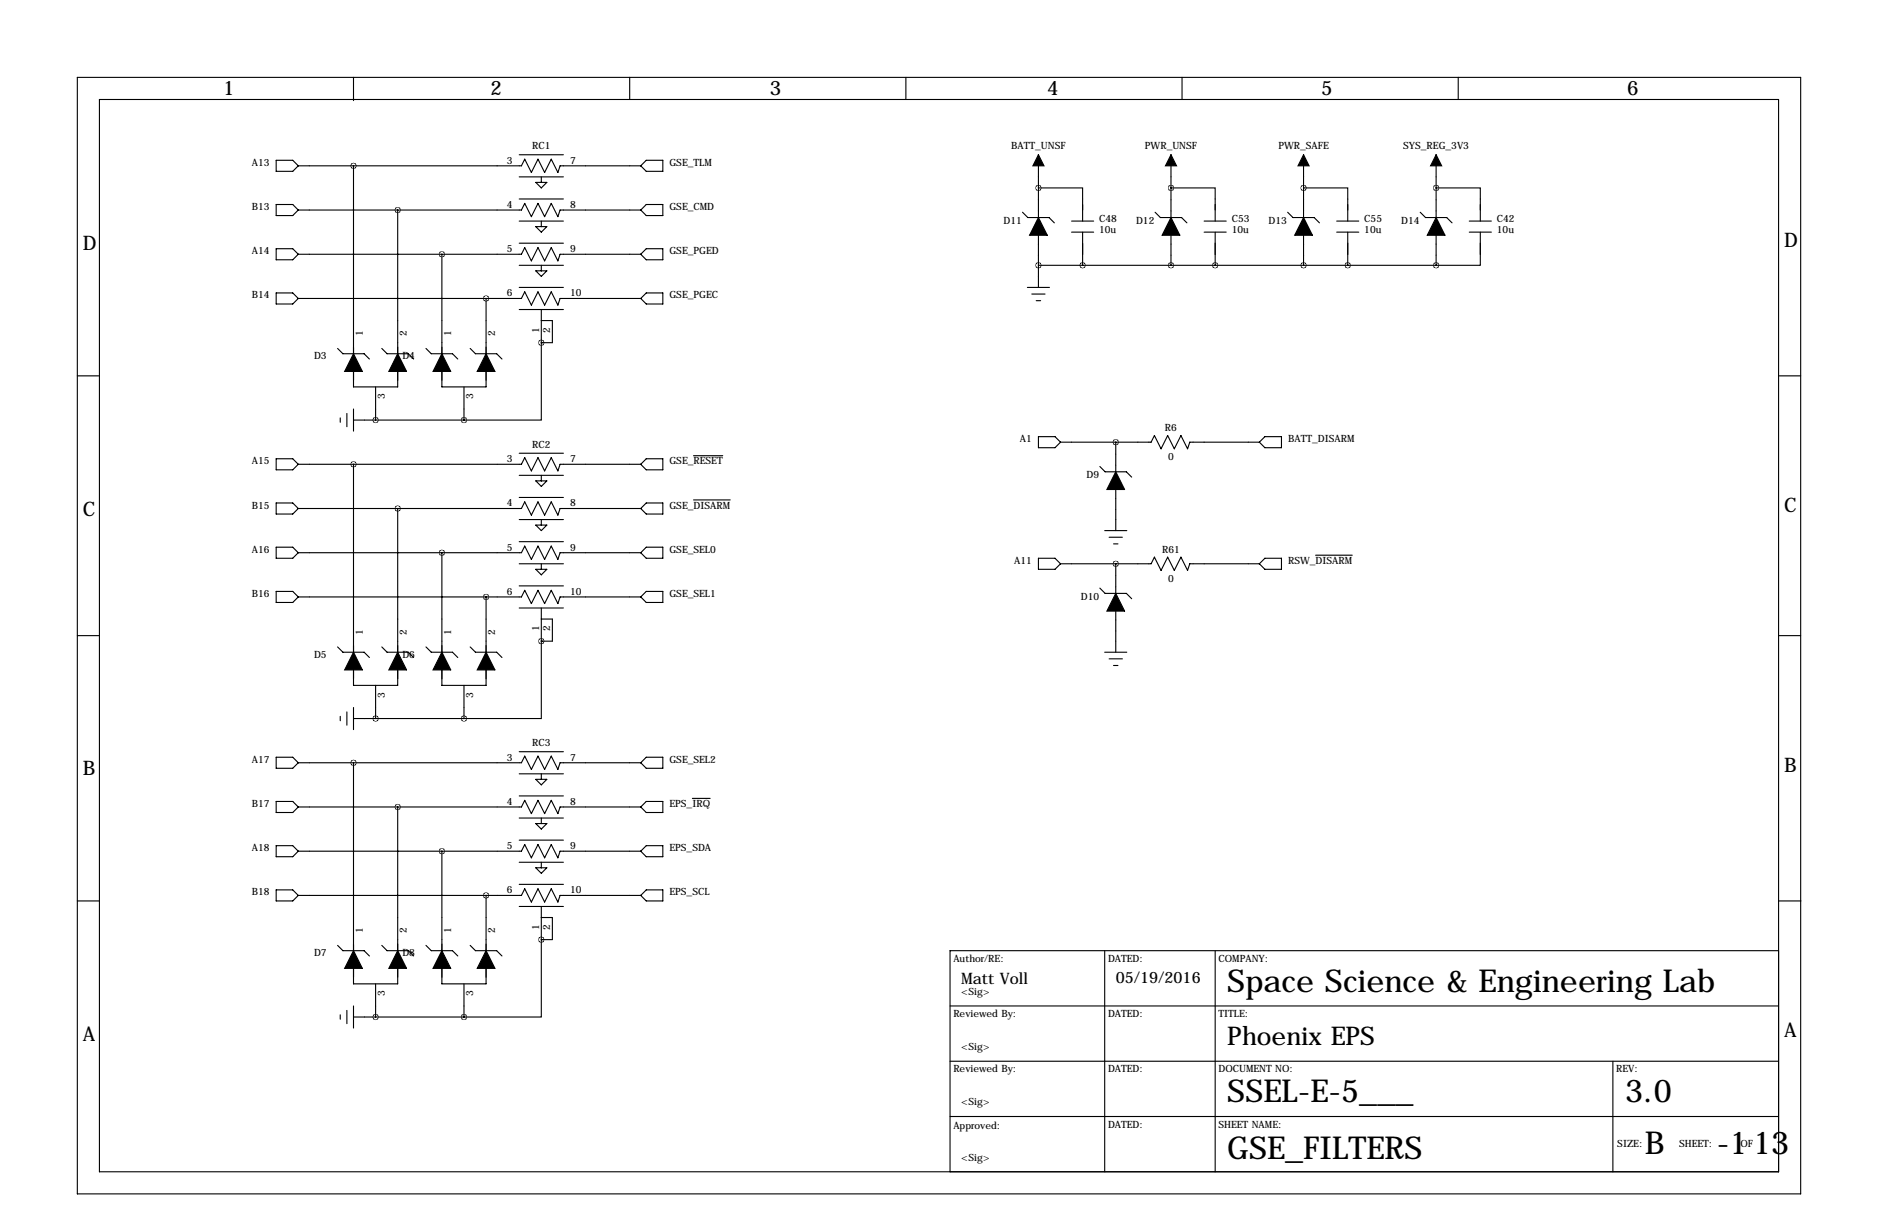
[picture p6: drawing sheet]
<svg xmlns="http://www.w3.org/2000/svg" width="432mm" height="279mm" viewBox="0 0 432 279" stroke-linecap="round" stroke-linejoin="round" font-family="sans-serif">
<g fill="none" stroke="#000" stroke-width=".25">
<path d="M17.8 17.8h396.2v256.5h-396.2zM81.3 17.8v5.3M144.8 17.8v5.1M208.3 17.8v5.1M271.8 17.8v5.1M335.3 17.8v5.1M22.9 22.9h386v246.3h-386zM63.5 36.8h3.8l1.3 1.3-1.3 1.3h-3.8zM68.6 38.1h51.3l.7-1.5 1.6 3 1.5-3 1.5 3 1.5-3 1.6 3 .5-1.5h18.5M81.3 38.1v50.8h10.1v-40.6M119.4 35.6h10.1M147.3 38.1l1.3-1.3h3.8v2.6h-3.8z"/>
<path d="M238.8 35.6v14.4M269.2 35.6v14.4M299.7 35.6v14.4M330.2 35.6v14.4M63.5 47h3.8l1.3 1.3-1.3 1.2h-3.8zM63.5 57.2h3.8l1.3 1.2-1.3 1.3h-3.8zM68.6 58.4h51.3l.7-1.5 1.6 3 1.5-3 1.5 3 1.5-3 1.6 3 .5-1.5h18.5M68.6 48.3h51.3l.7-1.6 1.6 3.1 1.5-3.1 1.5 3.1 1.5-3.1 1.6 3.1 .5-1.5h18.5M101.6 58.4v30.5h10.2v-20.3M119.4 50.8h10.1M119.4 40.6h10.1M119.4 55.9h10.1"/>
<path d="M119.4 45.7h10.1M123.2 41.9h2.5l-1.2 1.3zM123.2 52.1h2.5l-1.2 1.2zM124.5 40.6v1.3M124.5 50.8v1.3M147.3 48.3l1.3-1.3h3.8v2.5h-3.8zM147.3 58.4l1.3-1.2h3.8v2.5h-3.8zM235.1 48.8l1.2 1.2h4.9l1.2 1.2M238.8 43.2h10.1v7.6M238.8 54.1v11.9M246.4 50.8h5.1M246.4 53.3h5.1"/>
<path d="M248.9 53.3v7.7M265.6 48.8l1.2 1.2h4.9l1.2 1.2M269.2 43.2h10.2v7.6M269.2 54.1v6.9M276.9 50.8h5M276.9 53.3h5M279.4 53.3v7.7M296.1 48.8l1.2 1.2h4.9l1.2 1.2M299.7 43.2h10.2v7.6M299.7 54.1v6.9M307.3 50.8h5.1M307.3 53.3h5.1"/>
<path d="M309.9 53.3v7.7M326.5 48.8l1.3 1.2h4.8l1.3 1.2M330.2 43.2h10.2v7.6M330.2 54.1v6.9M337.8 50.8h5.1M337.8 53.3h5.1M340.4 53.3v7.7h-10.2M63.5 67.3h3.8l1.3 1.3-1.3 1.2h-3.8zM68.6 68.6h51.3l.7-1.5 1.6 3 1.5-3 1.5 3 1.5-3 1.6 3 .5-1.5h18.5M119.4 66h10.1M119.4 71.1h10.1M119.4 61h10.1"/>
<path d="M123.2 62.2h2.5l-1.2 1.3zM124.5 78.7h.1M124.5 78.7v17.8h-17.8M124.5 73.7h2.5v5h-2.5M124.5 61v1.2M124.5 71.1v7.6M148.6 67.3h3.8v2.5h-3.8l-1.3-1.2zM236.2 66h5.1M237.2 67.6h3.1M238.3 69.1h1M238.8 61h91.4M17.8 86.4h5.1"/>
<path d="M77.6 80.1l1.2 1.2h4.9l1.2 1.2M78.2 96v1M79.8 95v3M81.3 94v5.1M81.3 96.5h25.4M86.4 88.9v7.6M87.8 80.1l1.2 1.2h4.9l1.2 1.2M97.9 80.1l1.3 1.2h4.8l1.3 1.2M106.7 88.9v7.6M108.1 80.1l1.2 1.2h4.9l1.2 1.2M408.9 86.4h5.1M63.5 105.4h3.8l1.3 1.3-1.3 1.2h-3.8z"/>
<path d="M63.5 115.6h3.8l1.3 1.2-1.3 1.3h-3.8zM68.6 106.7h51.3l.7-1.5 1.6 3 1.5-3 1.5 3 1.5-3 1.6 3 .5-1.5h18.5M68.6 116.8h51.3l.7-1.5 1.6 3.1 1.5-3.1 1.5 3.1 1.5-3.1 1.6 3.1 .5-1.6h18.5M81.3 106.7v50.8h10.1v-40.7M119.4 109.2h10.1M119.4 104.1h10.1M119.4 119.4h10.1M119.4 114.3h10.1M123.2 110.5h2.5l-1.2 1.3zM124.5 109.2v1.3M124.5 119.4v1.3M148.6 105.4h3.8v2.5h-3.8l-1.3-1.2z"/>
<path d="M148.6 115.6h3.8v2.5h-3.8l-1.3-1.3zM159.5 104.7h6.7M159.5 114.9h8.4M238.8 100.3h3.8l1.2 1.3-1.2 1.3h-3.8zM243.8 101.6h20.9l.7-1.5 1.6 3 1.5-3 1.5 3 1.5-3 1.5 3 .6-1.5h16M252.9 107.2l1.2 1.2h4.9l1.2 1.2M256.5 101.6v6.8M256.5 112.5v9.4M289.6 101.6l1.2-1.3h3.8v2.6h-3.8zM63.5 125.7h3.8l1.3 1.3-1.3 1.3h-3.8zM63.5 135.9h3.8l1.3 1.3-1.3 1.2h-3.8zM68.6 137.2h51.3l.7-1.6 1.6 3.1 1.5-3.1 1.5 3.1 1.5-3.1 1.6 3.1 .5-1.5h18.5"/>
<path d="M68.6 127h51.3l.7-1.5 1.6 3 1.5-3 1.5 3 1.5-3 1.6 3 .5-1.5h18.5M101.6 127v30.5h10.2v-20.3M119.4 134.6h10.1M119.4 139.7h10.1M119.4 124.5h10.1M119.4 129.5h10.1M123.2 120.7h2.5l-1.2 1.2zM123.2 130.8h2.5l-1.2 1.3zM124.5 129.5v1.3M124.5 139.7v7.6M147.3 137.2l1.3-1.3h3.8v2.5h-3.8zM148.6 125.7h3.8v2.6h-3.8l-1.3-1.3z"/>
<path d="M238.8 128.3h3.8l1.2 1.2-1.2 1.3h-3.8zM243.8 129.5h20.9l.7-1.5 1.6 3.1 1.5-3.1 1.5 3.1 1.5-3.1 1.5 3.1 .6-1.6h16M252.9 135.1l1.2 1.2h4.9l1.2 1.3M254 121.9h5.1M255 123.4h3.1M256 125h1M256.5 129.5v6.8M289.6 129.5l1.2-1.2h3.8v2.5h-3.8zM302.5 127.6h8.4M17.8 146h5.1M77.6 148.6l1.2 1.3h4.9l1.2 1.2M86.4 157.5v7.6"/>
<path d="M87.8 148.6l1.2 1.3h4.9l1.2 1.2M97.9 148.6l1.3 1.3h4.8l1.3 1.2M106.7 157.5v7.6M108.1 148.6l1.2 1.3h4.9l1.2 1.2M124.5 147.3h.1M124.5 147.3v17.8h-17.8M124.5 142.2h2.5v5.1h-2.5M254 149.9h5.1M255 151.4h3.1M256 152.9h1M256.5 140.4v9.5M408.9 146h5.1"/>
<path d="M63.5 174h3.8l1.3 1.3-1.3 1.2h-3.8zM68.6 175.3h51.3l.7-1.6 1.6 3.1 1.5-3.1 1.5 3.1 1.5-3.1 1.6 3.1 .5-1.5h18.5M78.2 164.6v1M79.8 163.6v3M81.3 162.6v5M81.3 175.3v50.8h10.1v-40.7M81.3 165.1h25.4M119.4 177.8h10.1M119.4 172.7h10.1M123.2 179.1h2.5l-1.2 1.2zM124.5 177.8v1.3M147.3 175.3l1.3-1.3h3.8v2.5h-3.8z"/>
<path d="M63.5 184.1h3.8l1.3 1.3-1.3 1.3h-3.8zM63.5 194.3h3.8l1.3 1.3-1.3 1.2h-3.8zM68.6 195.6h51.3l.7-1.5 1.6 3 1.5-3 1.5 3 1.5-3 1.6 3 .5-1.5h18.5M68.6 185.4h51.3l.7-1.5 1.6 3 1.5-3 1.5 3 1.5-3 1.6 3 .5-1.5h18.5M101.6 195.6v30.5h10.2v-20.4M119.4 193h10.1M119.4 198.1h10.1M119.4 188h10.1M119.4 182.9h10.1M123.2 189.2h2.5l-1.2 1.3zM123.2 199.4h2.5l-1.2 1.3zM124.5 188v1.2"/>
<path d="M124.5 198.1v1.3M147.3 195.6l1.3-1.3h3.8v2.5h-3.8zM148.6 184.1h3.8v2.6h-3.8l-1.3-1.3zM159.2 183.4h4.1M17.8 207h5.1M63.5 204.5h3.8l1.3 1.2-1.3 1.3h-3.8zM68.6 205.7h51.3l.7-1.5 1.6 3.1 1.5-3.1 1.5 3.1 1.5-3.1 1.6 3.1 .5-1.6h18.5M77.6 217.2l1.2 1.2h4.9l1.2 1.3M87.8 217.2l1.2 1.2h4.9l1.2 1.3M97.9 217.2l1.3 1.2h4.8l1.3 1.3M108.1 217.2l1.2 1.2h4.9l1.2 1.3M119.4 203.2h10.1"/>
<path d="M119.4 208.3h10.1M124.5 215.9h.1M124.5 215.9v17.8h-17.8M124.5 208.3v7.6M124.5 210.8h2.5v5.1h-2.5M147.3 205.7l1.3-1.2h3.8v2.5h-3.8zM254 218.4v50.8M279.4 218.4v50.8M408.9 207h5.2M408.9 218.4h-190.5v50.8M78.2 233.2v1M79.8 232.2v3"/>
<path d="M81.3 231.1v5.1M81.3 233.7h25.4M86.4 226.1v7.6M106.7 226.1v7.6M218.4 231.1h190.5M218.4 256.5h190.5M218.4 243.8h190.5M370.8 243.8v25.4"/>
</g>
<g fill="#000" stroke="#000" stroke-width=".25">
<path d="M238.8 35.6l1.2 2.5h-2.5zM269.2 35.6l1.3 2.5h-2.5zM299.7 35.6l1.3 2.5h-2.6zM330.2 35.6l1.3 2.5h-2.6zM238.8 50l2 4.1h-4.1zM269.2 50l2.1 4.1h-4.1zM299.7 50l2.1 4.1h-4.1zM330.2 50l2 4.1h-4zM81.3 81.3l2 4h-4.1zM91.4 81.3l2.1 4h-4.1zM101.6 81.3l2 4h-4zM111.8 81.3l2 4h-4.1z"/>
<path d="M256.5 108.4l2.1 4.1h-4.1zM81.3 149.9l2 4h-4.1zM91.4 149.9l2.1 4h-4.1zM101.6 149.9l2 4h-4zM111.8 149.9l2 4h-4.1zM256.5 136.3l2.1 4.1h-4.1zM81.3 218.4l2 4.1h-4.1zM91.4 218.4l2.1 4.1h-4.1zM101.6 218.4l2 4.1h-4zM111.8 218.4l2 4.1h-4.1z"/>
</g>
<path d="M124.4 78.7a.05 .05 0 0 0 .1 0 .05 .05 0 0 0-.1 0zM111.7 68.6a.05 .05 0 0 0 .1 0 .05 .05 0 0 0-.1 0zM91.4 48.3a.05 .05 0 0 0 .1 0 .05 .05 0 0 0-.1 0zM81.2 38.1a.05 .05 0 0 0 .1 0 .05 .05 0 0 0-.1 0zM86.3 96.5a.05 .05 0 0 0 .1 0 .05 .05 0 0 0-.1 0zM106.6 96.5a.05 .05 0 0 0 .1 0 .05 .05 0 0 0-.1 0zM124.4 147.3a.05 .05 0 0 0 .1 0 .05 .05 0 0 0-.1 0zM111.7 137.2a.05 .05 0 0 0 .1 0 .05 .05 0 0 0-.1 0zM91.4 116.8a.05 .05 0 0 0 .1 0 .05 .05 0 0 0-.1 0zM81.2 106.7a.05 .05 0 0 0 .1 0 .05 .05 0 0 0-.1 0zM86.3 165.1a.05 .05 0 0 0 .1 0 .05 .05 0 0 0-.1 0zM106.6 165.1a.05 .05 0 0 0 .1 0 .05 .05 0 0 0-.1 0zM124.4 215.9a.05 .05 0 0 0 .1 0 .05 .05 0 0 0-.1 0zM111.7 205.7a.05 .05 0 0 0 .1 0 .05 .05 0 0 0-.1 0zM91.4 185.4a.05 .05 0 0 0 .1 0 .05 .05 0 0 0-.1 0zM81.2 175.3a.05 .05 0 0 0 .1 0 .05 .05 0 0 0-.1 0zM86.3 233.7a.05 .05 0 0 0 .1 0 .05 .05 0 0 0-.1 0zM106.6 233.7a.05 .05 0 0 0 .1 0 .05 .05 0 0 0-.1 0zM256.5 129.5a.05 .05 0 0 0 .1 0 .05 .05 0 0 0-.1 0zM256.5 101.6a.05 .05 0 0 0 .1 0 .05 .05 0 0 0-.1 0zM238.7 61a.05 .05 0 0 0 .1 0 .05 .05 0 0 0-.1 0zM238.7 43.2a.05 .05 0 0 0 .1 0 .05 .05 0 0 0-.1 0zM269.2 43.2a.05 .05 0 0 0 .1 0 .05 .05 0 0 0-.1 0zM248.9 61a.05 .05 0 0 0 .1 0 .05 .05 0 0 0-.1 0zM269.2 61a.05 .05 0 0 0 .1 0 .05 .05 0 0 0-.1 0zM309.8 61a.05 .05 0 0 0 .1 0 .05 .05 0 0 0-.1 0zM299.7 61a.05 .05 0 0 0 .1 0 .05 .05 0 0 0-.1 0zM299.7 43.2a.05 .05 0 0 0 .1 0 .05 .05 0 0 0-.1 0z" fill="#000" stroke="#000" stroke-width="1.3"/>
<g font-size="7.3">
<text x="282.2" y="227.8">Space Science &amp; Engineering Lab</text>
<text x="282.2" y="253.2">SSEL-E-5___</text>
<text x="373.6" y="253.2">3.0</text>
<text x="282.2" y="266.2">GSE_FILTERS</text>
<text x="378.2" y="265.2">B</text>
<text x="394.7" y="265.2">-1</text>
<text x="403.1" y="265.2">13</text>
</g>
<text font-size="5.9" x="282.2" y="240.1">Phoenix EPS</text>
<g font-size="4.6">
<text x="51.3" y="21.9">1</text>
<text x="112.8" y="21.9">2</text>
<text x="177" y="21.9">3</text>
<text x="240.8" y="21.9">4</text>
<text x="303.8" y="21.9">5</text>
<text x="374.1" y="21.9">6</text>
<text x="19" y="57.5">D</text>
<text x="410.2" y="56.7">D</text>
<text x="19" y="118.5">C</text>
<text x="410.2" y="117.7">C</text>
<text x="19" y="178.1">B</text>
<text x="410.2" y="177.4">B</text>
<text x="19" y="239.1">A</text>
<text x="410.2" y="238.3">A</text>
</g>
<g font-size="3.6">
<text x="221" y="226.1">Matt Voll</text>
<text x="256.5" y="225.8">05/19/2016</text>
</g>
<g font-size="2.3">
<text x="122.4" y="34.3">RC1</text>
<text x="232.5" y="34.3">BATT_UNSF</text>
<text x="263.2" y="34.3">PWR_UNSF</text>
<text x="293.9" y="34.3">PWR_SAFE</text>
<text x="322.6" y="34.3">SYS_REG_3V3</text>
<text x="57.9" y="38.1">A13</text>
<text x="116.5" y="37.6">3</text>
<text x="131.1" y="37.6">7</text>
<text x="153.9" y="38.1">GSE_TLM</text>
<text x="116.5" y="47.8">4</text>
<text x="131.1" y="47.8">8</text>
<text x="57.9" y="48.3">B13</text>
<text x="153.9" y="48.3">GSE_CMD</text>
<text x="230.7" y="51.5">D11</text>
<text x="252.7" y="51.1">C48</text>
<text x="252.7" y="53.4">10u</text>
<text x="261.2" y="51.5">D12</text>
<text x="283.2" y="51.1">C53</text>
<text x="283.2" y="53.4">10u</text>
<text x="291.7" y="51.5">D13</text>
<text x="313.7" y="51.1">C55</text>
<text x="313.7" y="53.4">10u</text>
<text x="322.2" y="51.5">D14</text>
<text x="344.2" y="51.1">C42</text>
<text x="344.2" y="53.4">10u</text>
<text x="57.9" y="58.4">A14</text>
<text x="116.5" y="57.9">5</text>
<text x="131.1" y="57.9">9</text>
<text x="153.9" y="58.4">GSE_PGED</text>
<text x="57.9" y="68.6">B14</text>
<text x="116.5" y="68.1">6</text>
<text x="131.1" y="68.1">10</text>
<text x="153.9" y="68.6">GSE_PGEC</text>
<text x="83.4" y="77.2" transform="rotate(-90 83.4 77.2)">1</text>
<text x="93.6" y="77.2" transform="rotate(-90 93.6 77.2)">2</text>
<text x="103.7" y="77.2" transform="rotate(-90 103.7 77.2)">1</text>
<text x="113.9" y="77.2" transform="rotate(-90 113.9 77.2)">2</text>
<text x="124" y="76.5" transform="rotate(-90 124 76.5)">1</text>
<text x="126.5" y="76.5" transform="rotate(-90 126.5 76.5)">2</text>
<text x="72.2" y="82.5">D3</text>
<text x="92.5" y="82.5">D4</text>
<text x="88.5" y="91.7" transform="rotate(-90 88.5 91.7)">3</text>
<text x="108.8" y="91.7" transform="rotate(-90 108.8 91.7)">3</text>
<text x="234.5" y="101.6">A1</text>
<text x="267.9" y="99.1">R6</text>
<text x="296.2" y="101.6">BATT_DISARM</text>
<text x="57.9" y="106.7">A15</text>
<text x="116.5" y="106.2">3</text>
<text x="122.4" y="102.9">RC2</text>
<text x="131.1" y="106.2">7</text>
<text x="153.9" y="106.7">GSE_RESET</text>
<text x="268.6" y="105.8">0</text>
<text x="249.8" y="109.9">D9</text>
<text x="57.9" y="116.8">B15</text>
<text x="116.5" y="116.3">4</text>
<text x="131.1" y="116.3">8</text>
<text x="153.9" y="116.8">GSE_DISARM</text>
<text x="57.9" y="127">A16</text>
<text x="116.5" y="126.5">5</text>
<text x="131.1" y="126.5">9</text>
<text x="153.9" y="127">GSE_SEL0</text>
<text x="233.2" y="129.5">A11</text>
<text x="267.2" y="127">R61</text>
<text x="296.2" y="129.5">RSW_DISARM</text>
<text x="57.9" y="137.2">B16</text>
<text x="116.5" y="136.7">6</text>
<text x="131.1" y="136.7">10</text>
<text x="153.9" y="137.2">GSE_SEL1</text>
<text x="248.5" y="137.9">D10</text>
<text x="268.6" y="133.7">0</text>
<text x="83.4" y="145.8" transform="rotate(-90 83.4 145.8)">1</text>
<text x="93.6" y="145.8" transform="rotate(-90 93.6 145.8)">2</text>
<text x="103.7" y="145.8" transform="rotate(-90 103.7 145.8)">1</text>
<text x="113.9" y="145.8" transform="rotate(-90 113.9 145.8)">2</text>
<text x="124" y="145.1" transform="rotate(-90 124 145.1)">1</text>
<text x="126.5" y="145.1" transform="rotate(-90 126.5 145.1)">2</text>
<text x="72.2" y="151.1">D5</text>
<text x="92.5" y="151.1">D6</text>
<text x="88.5" y="160.3" transform="rotate(-90 88.5 160.3)">3</text>
<text x="108.8" y="160.3" transform="rotate(-90 108.8 160.3)">3</text>
<text x="122.4" y="171.4">RC3</text>
<text x="57.9" y="175.3">A17</text>
<text x="116.5" y="174.8">3</text>
<text x="131.1" y="174.8">7</text>
<text x="153.9" y="175.3">GSE_SEL2</text>
<text x="57.9" y="185.4">B17</text>
<text x="116.5" y="184.9">4</text>
<text x="131.1" y="184.9">8</text>
<text x="153.9" y="185.4">EPS_IRQ</text>
<text x="57.9" y="195.6">A18</text>
<text x="116.5" y="195.1">5</text>
<text x="131.1" y="195.1">9</text>
<text x="153.9" y="195.6">EPS_SDA</text>
<text x="57.9" y="205.7">B18</text>
<text x="116.5" y="205.2">6</text>
<text x="131.1" y="205.2">10</text>
<text x="153.9" y="205.7">EPS_SCL</text>
<text x="83.4" y="214.4" transform="rotate(-90 83.4 214.4)">1</text>
<text x="93.6" y="214.4" transform="rotate(-90 93.6 214.4)">2</text>
<text x="103.7" y="214.4" transform="rotate(-90 103.7 214.4)">1</text>
<text x="113.9" y="214.4" transform="rotate(-90 113.9 214.4)">2</text>
<text x="124" y="213.7" transform="rotate(-90 124 213.7)">1</text>
<text x="126.5" y="213.7" transform="rotate(-90 126.5 213.7)">2</text>
<text x="72.2" y="219.7">D7</text>
<text x="92.5" y="219.7">D8</text>
<text x="219.2" y="221">Author/RE:</text>
<text x="254.8" y="221">DATED:</text>
<text x="280.2" y="221">COMPANY:</text>
<text x="88.5" y="228.9" transform="rotate(-90 88.5 228.9)">3</text>
<text x="108.8" y="228.9" transform="rotate(-90 108.8 228.9)">3</text>
<text x="219.2" y="233.7">Reviewed By:</text>
<text x="221" y="228.6">&lt;Sig&gt;</text>
<text x="254.8" y="233.7">DATED:</text>
<text x="280.2" y="233.7">TITLE:</text>
<text x="221" y="241.3">&lt;Sig&gt;</text>
<text x="219.2" y="246.4">Reviewed By:</text>
<text x="254.8" y="246.4">DATED:</text>
<text x="280.2" y="246.4">DOCUMENT NO:</text>
<text x="371.6" y="246.4">REV:</text>
<text x="221" y="254">&lt;Sig&gt;</text>
<text x="219.2" y="259.3">Approved:</text>
<text x="254.8" y="259.1">DATED:</text>
<text x="280.2" y="259.1">SHEET NAME:</text>
<text x="371.9" y="263.7">SIZE:</text>
<text x="386.1" y="263.7">SHEET:</text>
<text x="400.2" y="263.7">OF</text>
<text x="221" y="266.7">&lt;Sig&gt;</text>
</g>
</svg>
